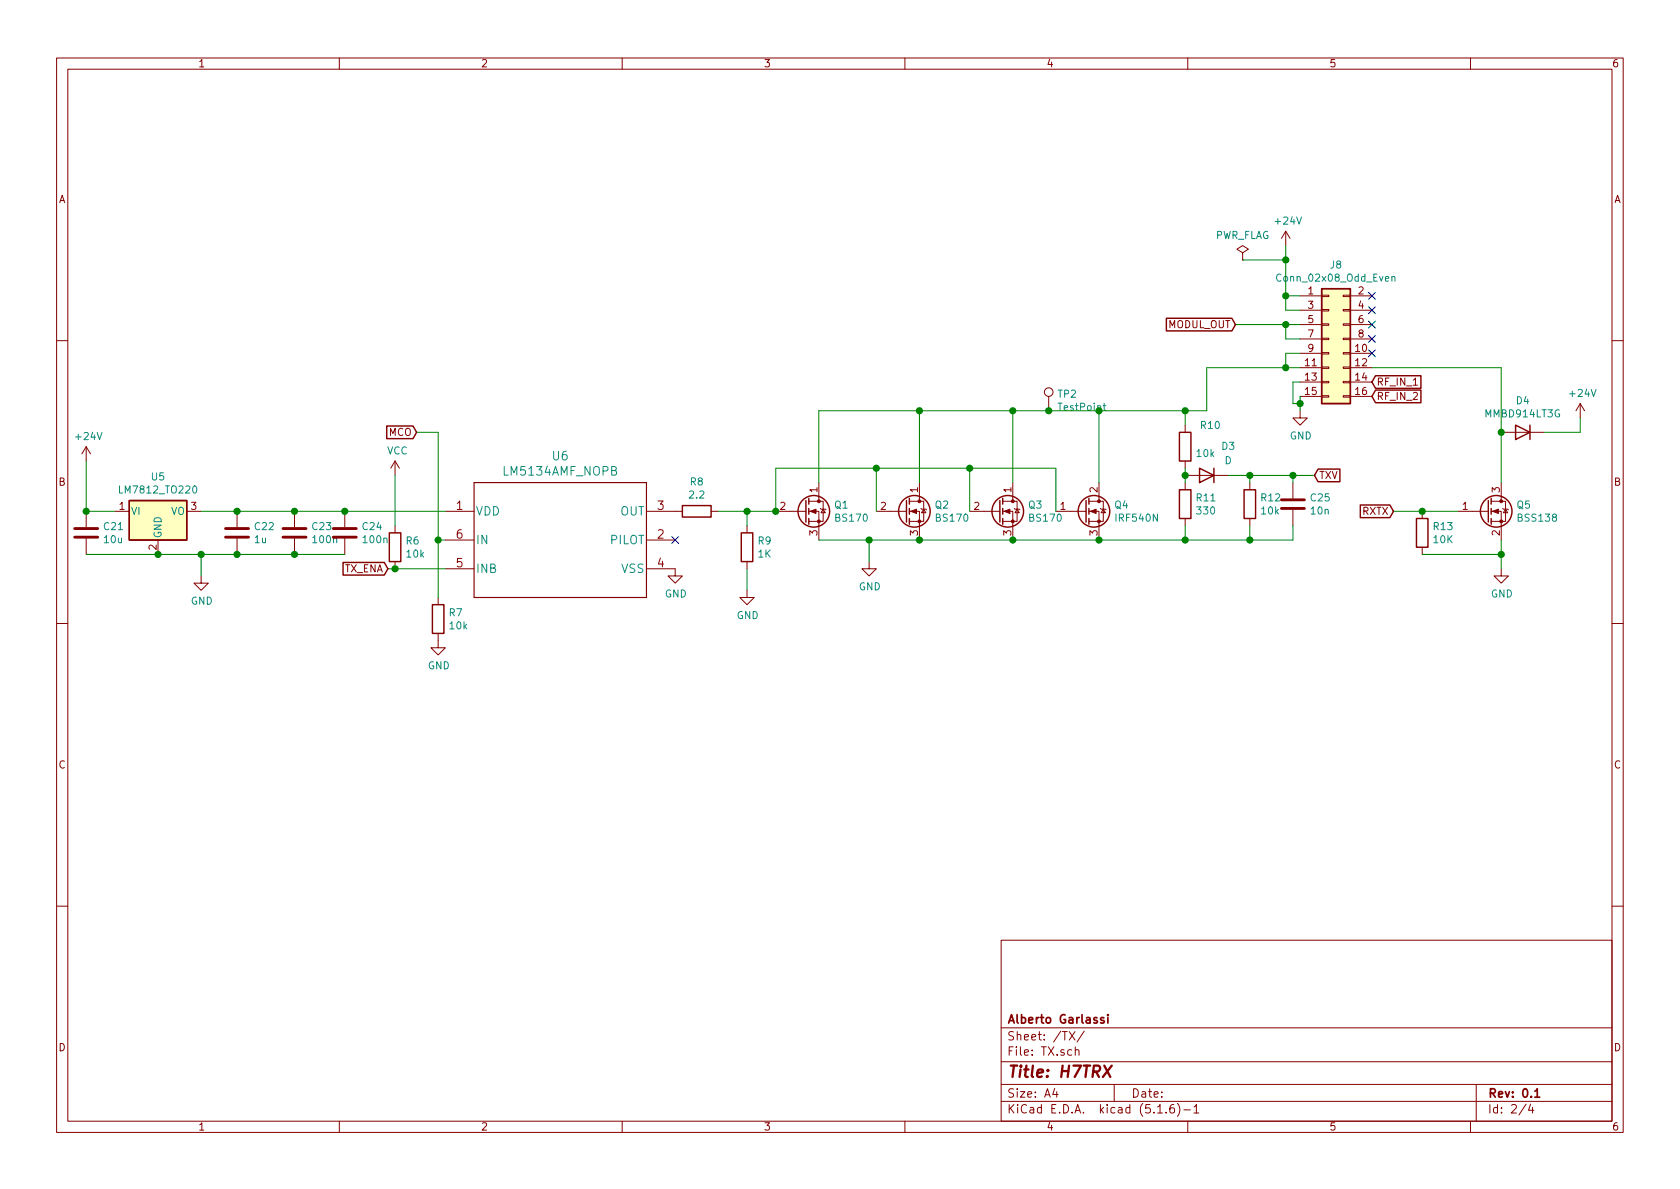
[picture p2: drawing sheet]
<svg xmlns="http://www.w3.org/2000/svg" width="297mm" height="210mm" viewBox="0 0 297 210" stroke-linecap="round" stroke-linejoin="round" font-family="sans-serif">
<g fill="none" stroke="#840000" stroke-width=".18">
<path d="M10 10.3h277v189.9h-277zM12 12.2h273v186.1h-273zM60 10.3v1.9M110 10.3v1.9M160 10.3v1.9M210 10.3v1.9M260 10.3v1.9M219.7 44.7l1-.6-1-.7-1 .7 1 .6v1.3M219.7 46h.1M227.3 40.9l-.7 1.3M227.3 40.9v2.5M227.3 40.9l.8 1.3"/>
<path d="M229.9 52.3h3.8M229.9 54.9h3.8M229.9 57.4h3.8M229.9 59.9h3.8M233.7 57.3h1.2v.2h-1.2zM233.7 54.7h1.2v.3h-1.2zM233.7 52.2h1.2v.2h-1.2zM233.7 59.8h1.2v.3h-1.2zM237.5 57.3h1.3v.2h-1.3zM237.5 54.7h1.3v.3h-1.3zM237.5 52.2h1.3v.2h-1.3zM237.5 59.8h1.3v.3h-1.3z"/>
<path d="M238.8 52.3h3.8M238.8 54.9h3.8M238.8 57.4h3.8M238.8 59.9h3.8M10 60.2h2M15.2 79l-.7 1.3M15.2 79v2.5M15.2 79l.8 1.3M185.4 70.1v2.5M209.5 75.2v1.2M229.9 72.6v1.3h1.2l-1.2 1.3-1.3-1.3h1.3M229.9 62.5h3.8"/>
<path d="M229.9 65h3.8M229.9 67.6h3.8M229.9 70.1h3.8M233.7 64.9h1.2v.2h-1.2zM233.7 67.4h1.2v.3h-1.2zM233.7 70h1.2v.2h-1.2zM233.7 62.4h1.2v.2h-1.2zM237.5 64.9h1.3v.2h-1.3zM237.5 67.4h1.3v.3h-1.3zM237.5 70h1.3v.2h-1.3zM237.5 62.4h1.3v.2h-1.3zM238.8 62.5h3.8"/>
<path d="M238.8 65h3.8M238.8 67.6h3.8M238.8 70.1h3.8M265.4 76.4h7.6M279.4 71.4l-.8 1.2M279.4 71.4v2.5M279.4 71.4l.8 1.2M285 60.2h2M15.2 90.4v2.8M15.2 95.2v2.8M20.3 90.4h2.6M27.9 95.5v2.5"/>
<path d="M33 90.4h2.6M41.9 90.4v2.8M41.9 95.2v2.8M52.1 90.4v2.8M52.1 95.2v2.8M61 90.4v2.8M61 95.2v2.8M69.8 81.5l-.7 1.3M69.8 81.5v2.6M69.8 93v1.2M69.8 99.3v1.3M69.8 81.5l.8 1.3"/>
<path d="M78.7 90.4h5.1M78.7 95.5h5.1M114.3 90.4h6.3M114.3 95.5h5.1M125.7 90.4h1.3M132.1 93v1.2M132.1 99.3v1.3M137.2 90.4h5.3M143 90.4h1.8v5.1M143 88.6h2.5v3.6h-2.5M144.8 85.3v3.3M145 89.9l.2 .1h.7l.1 .2"/>
<path d="M145.5 90l.4 .7h-.7zM153.7 99.3v1.3h1.2l-1.2 1.2-1.3-1.2h1.3M154.9 90.4h5.4M160.8 90.4h1.8v5.1M160.8 88.6h2.5v3.6h-2.5M162.6 85.3v3.3M162.8 89.9l.1 .1h.8l.1 .2M163.3 90l.4 .7h-.8zM171.4 90.4h5.4M177.3 90.4h1.8v5.1M177.3 88.6h2.5v3.6h-2.5M179.1 85.3v3.3"/>
<path d="M179.3 89.9l.2 .1h.7l.1 .2M179.8 90l.4 .7h-.7zM186.7 90.4h5.3M192.5 90.4h1.8v5.1M192.5 88.6h2.6v3.6h-2.6M194.3 85.3v3.3M194.6 89.9l.1 .1h.8l.1 .2M195.1 90l.4 .7h-.8zM209.5 84.1h7.7M209.5 81.5v1.3M209.5 85.3v1.3M209.5 91.7v1.3"/>
<path d="M221 85.3v1.3M221 91.7v1.3M228.6 85.3v2.8M228.6 90.2v2.8M251.5 90.4v1.3M251.5 96.8v1.2M257.8 90.4h5.3M263.7 90.4h1.7v5.1M263.7 88.6h2.5v3.6h-2.5M265.4 85.3v3.3M265.7 89.9l.1 .1h.8l.1 .2M266.2 90l.4 .7h-.8z"/>
<path d="M10 110.3h2M35.6 101.8v1.3h1.2l-1.2 1.3-1.3-1.3h1.3M77.5 112v2.5h1.2l-1.2 1.3-1.3-1.3h1.3M77.5 105.7v1.2M78.7 100.6h5.1M114.3 100.6h5.1v1.2h1.2l-1.2 1.3-1.3-1.3h1.3M132.1 104.4v1.3h1.2l-1.2 1.2-1.3-1.2h1.3M265.4 100.6v1.2h1.3l-1.3 1.3-1.2-1.3h1.2M285 110.3h2M10 160.2h2M177 166.3h108v32h-108zM285 160.2h2"/>
<path d="M60 198.3v1.9M110 198.3v1.9M160 198.3v1.9M177 194.8h108M177 191.8h108M177 187.8h108M177 181.8h108M186.5 192.5l-.4 1h1M186.8 193v1M189.1 182.4l1 1.5M190.1 182.4l-1 1.5M190.1 185.7h.1a.37 .37 0 0 1 .6 .1v.8"/>
<path d="M190.1 185.1v1.5M191.7 182.3l-1.3 2M197 191.8v3M204.7 196.8h.8M206.2 196.7v.1M207.5 195.3a.59 .59 0 0 0-.7 .7v.5l.2 .2 .4 .1 .2-.1 .1-.5-.2-.2-.4-.1-.3 .3M208.2 195.1a1.71 1.71 0 0 1 0 2.3M209.3 196.3h1.2M210 198.3v1.9M211.1 195.8l.4-.5v1.5M211.1 196.8h.9M260 198.3v1.9"/>
<path d="M261 191.8v6.5M269.8 195.2l-1.2 2M270.6 195.2l-.3 1.1h.9M271 195.8v1"/>
<circle cx="185.4" cy="69.3" r=".76"/>
</g>
<path d="M195.9 179.4v.2M195.9 179.9v1M195.2 180a.37 .37 0 0 0-.6 .1l.1 .3 .5 .1v.1l-.2 .3-.4-.1M271.4 193l.4-.5v1.5M271.4 194h.8" fill="none" stroke="#840000" stroke-width=".3"/>
<path d="M195.2 188.4l1.1 2M196.6 188.4l-1.6 2" fill="none" stroke="#840000" stroke-width=".41"/>
<g fill="none" stroke="#840000" stroke-width=".25">
<path d="M206.2 56.3h11.6l.6 1.1-.6 1.1h-11.6zM233.7 51h5.1v20.4h-5.1zM68.4 75.3h4.6l.7 1.1-.7 1.2h-4.6zM208.5 76.4h2.1v5.1h-2.1zM243.2 66.4h8v2.3h-8l-.6-1.1zM243.2 69h8v2.2h-8l-.6-1.1zM268 75.2l2.5 1.2-2.5 1.3zM270.5 75.2v2.5M22.9 88.5h10.1v7h-10.1zM60.7 99.5h7.2l.7 1.1-.7 1.1h-7.2zM68.8 94.2h2.1v5.1h-2.1zM120.6 89.4h5.1v2h-5.1z"/>
<path d="M131.1 94.2h2v5.1h-2zM142.5 88.5v3.8M143 88.1v1M143 89.9v1M143 91.7v1M160.3 88.5v3.8M160.8 88.1v1M160.8 89.9v1M160.8 91.7v1M176.8 88.5v3.8M177.3 88.1v1M177.3 89.9v1"/>
<path d="M177.3 91.7v1M192 88.5v3.8M192.5 88.1v1M192.5 89.9v1M192.5 91.7v1M208.5 86.6h2.1v5.1h-2.1zM212.1 82.8l2.5 1.3-2.5 1.2zM214.6 82.8v2.5M220 86.6h2v5.1h-2zM233 83h3.9v2.2h-3.9l-.6-1.1zM240.5 89.3h5.2l.7 1.1-.7 1.1h-5.2zM250.4 91.7h2.1v5.1h-2.1z"/>
<path d="M263.1 88.5v3.8M263.7 88.1v1M263.7 89.9v1M263.7 91.7v1M76.5 106.9h2v5.1h-2z"/>
<circle cx="143.9" cy="90.4" r="2.79"/>
<circle cx="161.7" cy="90.4" r="2.79"/>
<circle cx="178.2" cy="90.4" r="2.79"/>
<circle cx="193.4" cy="90.4" r="2.79"/>
<circle cx="264.5" cy="90.4" r="2.79"/>
</g>
<path d="M13.2 95h4.1M13.2 93.5h4.1M39.9 95h4M39.9 93.5h4M50 95h4.1M50 93.5h4.1M58.9 95h4.1M58.9 93.5h4.1M226.6 89.9h4M226.6 88.4h4" fill="none" stroke="#840000" stroke-width=".51"/>
<g fill="#840000" stroke="#840000" stroke-width=".18">
<path d="M143.3 90.4l1-.4v.8z"/>
<path d="M161 90.4l1.1-.4v.8z"/>
<path d="M177.5 90.4l1.1-.4v.8z"/>
<path d="M263.9 90.4l1-.4v.8z"/>
<path d="M192.8 90.4l1-.4v.8z"/>
<circle cx="144.8" cy="92.2" r=".25"/>
<circle cx="144.8" cy="88.6" r=".25"/>
<circle cx="162.6" cy="92.2" r=".25"/>
<circle cx="162.6" cy="88.6" r=".25"/>
<circle cx="179.1" cy="92.2" r=".25"/>
<circle cx="179.1" cy="88.6" r=".25"/>
<circle cx="265.4" cy="92.2" r=".25"/>
<circle cx="265.4" cy="88.6" r=".25"/>
<circle cx="194.3" cy="92.2" r=".25"/>
<circle cx="194.3" cy="88.6" r=".25"/>
</g>
<g fill="#ffffc2" stroke="#ffffc2" stroke-width=".18">
<path d="M233.7 51h5.1v20.4h-5.1z"/>
<path d="M22.9 88.5h10.1v7h-10.1z"/>
</g>
<path d="M246.1 49l.2-.1h.3v.8M246.1 48.9v.8M195 71.7h.5M195.2 71.3v1.1l.3 .2" fill="none" stroke="#008484" stroke-width=".18"/>
<path d="M83.8 85.3h30.5v20.4h-30.5z" fill="none" stroke="#840000" stroke-width=".2"/>
<g fill="none" stroke="#008400" stroke-width=".18">
<path d="M218.4 57.4h11.5M219.7 46h7.6M227.3 43.4v11.5h2.6M227.3 57.4v2.5h2.6M227.3 52.3h2.6M73.7 76.4h3.8v29.3M162.6 72.6v12.7M179.1 72.6v12.7M194.3 72.6v12.7M209.5 72.6v2.6M229.9 67.6h-1.3v3.8h1.3M229.9 62.5h-2.6v2.5"/>
<path d="M229.9 70.1v2.5M229.9 65h-16.5v7.6h-68.6v12.7M242.6 65h22.8v20.3M279.4 73.9v2.5h-6.4M15.2 81.5v8.9h5.1M15.2 98h45.8M35.6 90.4h43.1M35.6 98v3.8M69.8 84.1v8.9M77.5 95.5h1.2M127 90.4h10.2v-7.6h49.5v7.6M132.1 90.4v2.6"/>
<path d="M153.7 95.5v3.8M154.9 82.8v7.6M171.4 82.8v7.6M209.5 82.8v2.5M209.5 93v2.5M217.2 84.1h15.2M221 84.1v1.2M221 93v2.5M228.6 84.1v1.2M228.6 93v2.5h-83.8M246.4 90.4h11.4M251.5 98h13.9"/>
<path d="M265.4 95.5v5.1M68.6 100.6h10.1M132.1 100.6v3.8"/>
</g>
<g fill="#008400" stroke="#008400" stroke-width=".25">
<circle cx="137.2" cy="90.4" r=".51"/>
<circle cx="69.9" cy="100.6" r=".51"/>
<circle cx="227.3" cy="65" r=".51"/>
<circle cx="221" cy="84.1" r=".51"/>
<circle cx="227.3" cy="57.4" r=".51"/>
<circle cx="15.2" cy="90.4" r=".51"/>
<circle cx="221" cy="95.5" r=".51"/>
<circle cx="132.1" cy="90.4" r=".51"/>
<circle cx="228.6" cy="84.1" r=".51"/>
<circle cx="27.9" cy="98" r=".51"/>
<circle cx="41.9" cy="90.4" r=".51"/>
<circle cx="35.6" cy="98" r=".51"/>
<circle cx="41.9" cy="98" r=".51"/>
<circle cx="227.3" cy="46" r=".51"/>
<circle cx="209.6" cy="95.5" r=".51"/>
<circle cx="265.4" cy="98" r=".51"/>
<circle cx="265.4" cy="76.4" r=".51"/>
<circle cx="229.9" cy="71.4" r=".51"/>
<circle cx="162.6" cy="72.6" r=".51"/>
<circle cx="179.1" cy="95.5" r=".51"/>
<circle cx="52.1" cy="98" r=".51"/>
<circle cx="251.5" cy="90.4" r=".51"/>
<circle cx="52.1" cy="90.4" r=".51"/>
<circle cx="179.1" cy="72.6" r=".51"/>
<circle cx="194.3" cy="95.5" r=".51"/>
<circle cx="61" cy="90.4" r=".51"/>
<circle cx="227.3" cy="52.3" r=".51"/>
<circle cx="209.6" cy="72.6" r=".51"/>
<circle cx="77.5" cy="95.5" r=".51"/>
<circle cx="154.9" cy="82.8" r=".51"/>
<circle cx="209.6" cy="84.1" r=".51"/>
<circle cx="162.6" cy="95.5" r=".51"/>
<circle cx="171.5" cy="82.8" r=".51"/>
<circle cx="185.4" cy="72.6" r=".51"/>
<circle cx="153.7" cy="95.5" r=".51"/>
</g>
<path d="M242 51.7l1.2 1.2M242 54.2l1.2 1.3M242 56.8l1.2 1.2M242 59.3l1.2 1.2M243.2 51.7l-1.2 1.2M243.2 54.2l-1.2 1.3M243.2 56.8l-1.2 1.2M243.2 59.3l-1.2 1.2M242 61.9l1.2 1.2M243.2 61.9l-1.2 1.2M118.8 94.9l1.2 1.2M120 94.9l-1.2 1.2" fill="none" stroke="#000084" stroke-width=".18"/>
<text font-size="2.8" fill="#840000" x="178" y="190.5">Title: H7TRX</text>
<g font-size="2.1" fill="#008484">
<text x="97.7" y="81.4">U6</text>
<text x="89.2" y="84.1">LM5134AMF_NOPB</text>
<text x="84.1" y="91.2">VDD</text>
<text x="109.7" y="91.2">OUT</text>
<text x="84.1" y="101.3">INB</text>
<text x="84.1" y="96.2">IN</text>
<text x="107.9" y="96.2">PILOT</text>
<text x="109.9" y="101.3">VSS</text>
</g>
<g font-size="2.1" fill="#840000">
<text x="80.7" y="90.2">1</text>
<text x="80.7" y="95.2">6</text>
<text x="116.3" y="95.2">2</text>
<text x="116.3" y="90.2">3</text>
<text x="80.7" y="100.3">5</text>
<text x="116.3" y="100.3">4</text>
<text x="178" y="184">Sheet: /TX/</text>
<text x="178" y="181">Alberto Garlassi</text>
<text x="178" y="186.7">File: TX.sch</text>
<text x="178" y="196.9">KiCad E.D.A. kicad (5.1.6)-1</text>
<text x="178" y="194.1">Size: A4</text>
<text x="200" y="194.1">Date:</text>
<text x="263" y="194.1">Rev: 0.1</text>
<text x="263" y="196.9">Id: 2/4</text>
</g>
<g font-size="1.8" fill="#840000">
<text x="35" y="11.9">1</text>
<text x="85" y="11.9">2</text>
<text x="135" y="11.9">3</text>
<text x="185" y="11.9">4</text>
<text x="235" y="11.9">5</text>
<text x="285" y="11.9">6</text>
<text x="10.4" y="35.9">A</text>
<text x="285.4" y="35.9">A</text>
<text x="231.3" y="52.1">1</text>
<text x="240.2" y="52.1">2</text>
<text x="206.5" y="58">MODUL_OUT</text>
<text x="231.3" y="54.6">3</text>
<text x="231.3" y="57.1">5</text>
<text x="231.3" y="59.7">7</text>
<text x="240.2" y="54.6">4</text>
<text x="240.2" y="57.1">6</text>
<text x="240.2" y="59.7">8</text>
<text x="230.8" y="64.8">11</text>
<text x="231.3" y="62.2">9</text>
<text x="239.7" y="62.2">10</text>
<text x="239.7" y="64.8">12</text>
<text x="230.8" y="67.3">13</text>
<text x="230.8" y="69.8">15</text>
<text x="239.7" y="67.3">14</text>
<text x="239.7" y="69.8">16</text>
<text x="243.4" y="68.2">RF_IN_1</text>
<text x="243.4" y="70.7">RF_IN_2</text>
<text x="68.8" y="77.1">MCO</text>
<text x="10.4" y="85.9">B</text>
<text x="144.5" y="87.1" transform="rotate(-90 144.5 87.1)">1</text>
<text x="162.3" y="87.1" transform="rotate(-90 162.3 87.1)">1</text>
<text x="178.8" y="87.1" transform="rotate(-90 178.8 87.1)">1</text>
<text x="194.1" y="87.1" transform="rotate(-90 194.1 87.1)">2</text>
<text x="233.2" y="84.7">TXV</text>
<text x="265.2" y="87.1" transform="rotate(-90 265.2 87.1)">3</text>
<text x="285.4" y="85.9">B</text>
<text x="21.1" y="90.2">1</text>
<text x="33.8" y="90.2">3</text>
<text x="137.9" y="90.2">2</text>
<text x="144.5" y="94.7" transform="rotate(-90 144.5 94.7)">3</text>
<text x="155.7" y="90.2">2</text>
<text x="162.3" y="94.7" transform="rotate(-90 162.3 94.7)">3</text>
<text x="172.2" y="90.2">2</text>
<text x="178.8" y="94.7" transform="rotate(-90 178.8 94.7)">3</text>
<text x="187.5" y="90.2">1</text>
<text x="194.1" y="94.7" transform="rotate(-90 194.1 94.7)">3</text>
<text x="240.9" y="91.1">RXTX</text>
<text x="258.6" y="90.2">1</text>
<text x="265.2" y="94.7" transform="rotate(-90 265.2 94.7)">2</text>
<text x="27.7" y="97.3" transform="rotate(-90 27.7 97.3)">2</text>
<text x="60.8" y="101.2">TX_ENA</text>
<text x="10.4" y="135.9">C</text>
<text x="285.4" y="135.9">C</text>
<text x="10.4" y="185.9">D</text>
<text x="285.4" y="185.9">D</text>
<text x="35" y="199.9">1</text>
<text x="85" y="199.9">2</text>
<text x="135" y="199.9">3</text>
<text x="185" y="199.9">4</text>
<text x="235" y="199.9">5</text>
<text x="285" y="199.9">6</text>
</g>
<g font-size="1.8" fill="#008484">
<text x="225.6" y="39.7">+24V</text>
<text x="214.8" y="42.3">PWR_FLAG</text>
<text x="235.3" y="47.5">J8</text>
<text x="226.2" y="49.8">Conn_02x08_Odd_Even</text>
<text x="187.1" y="70.3">TP2</text>
<text x="268.1" y="71.5">D4</text>
<text x="277.7" y="70.2">+24V</text>
<text x="13.5" y="77.8">+24V</text>
<text x="212.4" y="75.9">R10</text>
<text x="228" y="77.7">GND</text>
<text x="262.7" y="73.8">MMBD914LT3G</text>
<text x="68.4" y="80.4">VCC</text>
<text x="211.7" y="80.8">10k</text>
<text x="216.1" y="79.5">D3</text>
<text x="216.5" y="82.1">D</text>
<text x="21.5" y="87.3">LM7812_TO220</text>
<text x="26.8" y="85">U5</text>
<text x="122" y="88.2">2.2</text>
<text x="122.1" y="85.8">R8</text>
<text x="147.6" y="89.9">Q1</text>
<text x="165.4" y="89.9">Q2</text>
<text x="181.9" y="89.9">Q3</text>
<text x="197.1" y="89.9">Q4</text>
<text x="211.6" y="88.7">R11</text>
<text x="223" y="88.7">R12</text>
<text x="231.8" y="88.7">C25</text>
<text x="268.2" y="89.9">Q5</text>
<text x="18.4" y="93.7">C21</text>
<text x="23.1" y="91.1">VI</text>
<text x="28.6" y="95.2" transform="rotate(-90 28.6 95.2)">GND</text>
<text x="30.2" y="91.1">VO</text>
<text x="45.1" y="93.7">C22</text>
<text x="55.3" y="93.7">C23</text>
<text x="64.2" y="93.7">C24</text>
<text x="147.9" y="92.2">BS170</text>
<text x="165.6" y="92.2">BS170</text>
<text x="182.1" y="92.2">BS170</text>
<text x="197.5" y="92.2">IRF540N</text>
<text x="211.7" y="91">330</text>
<text x="223.1" y="91">10k</text>
<text x="231.9" y="91">10n</text>
<text x="253.5" y="93.7">R13</text>
<text x="268.5" y="92.2">BSS138</text>
<text x="18.5" y="96.1">10u</text>
<text x="45.1" y="96.1">1u</text>
<text x="55.4" y="96.1">100n</text>
<text x="64.3" y="96.1">100n</text>
<text x="71.8" y="96.3">R6</text>
<text x="72" y="98.6">10k</text>
<text x="134.1" y="96.3">R9</text>
<text x="134.1" y="98.6">1K</text>
<text x="253.5" y="96.1">10K</text>
<text x="33.7" y="106.9">GND</text>
<text x="117.6" y="105.7">GND</text>
<text x="151.8" y="104.4">GND</text>
<text x="263.6" y="105.7">GND</text>
<text x="79.5" y="109">R7</text>
<text x="79.6" y="111.3">10k</text>
<text x="130.3" y="109.5">GND</text>
<text x="75.6" y="118.4">GND</text>
</g>
<text font-size="1.8" fill="#008400" x="187.3" y="72.6">TestPoint</text>
</svg>
